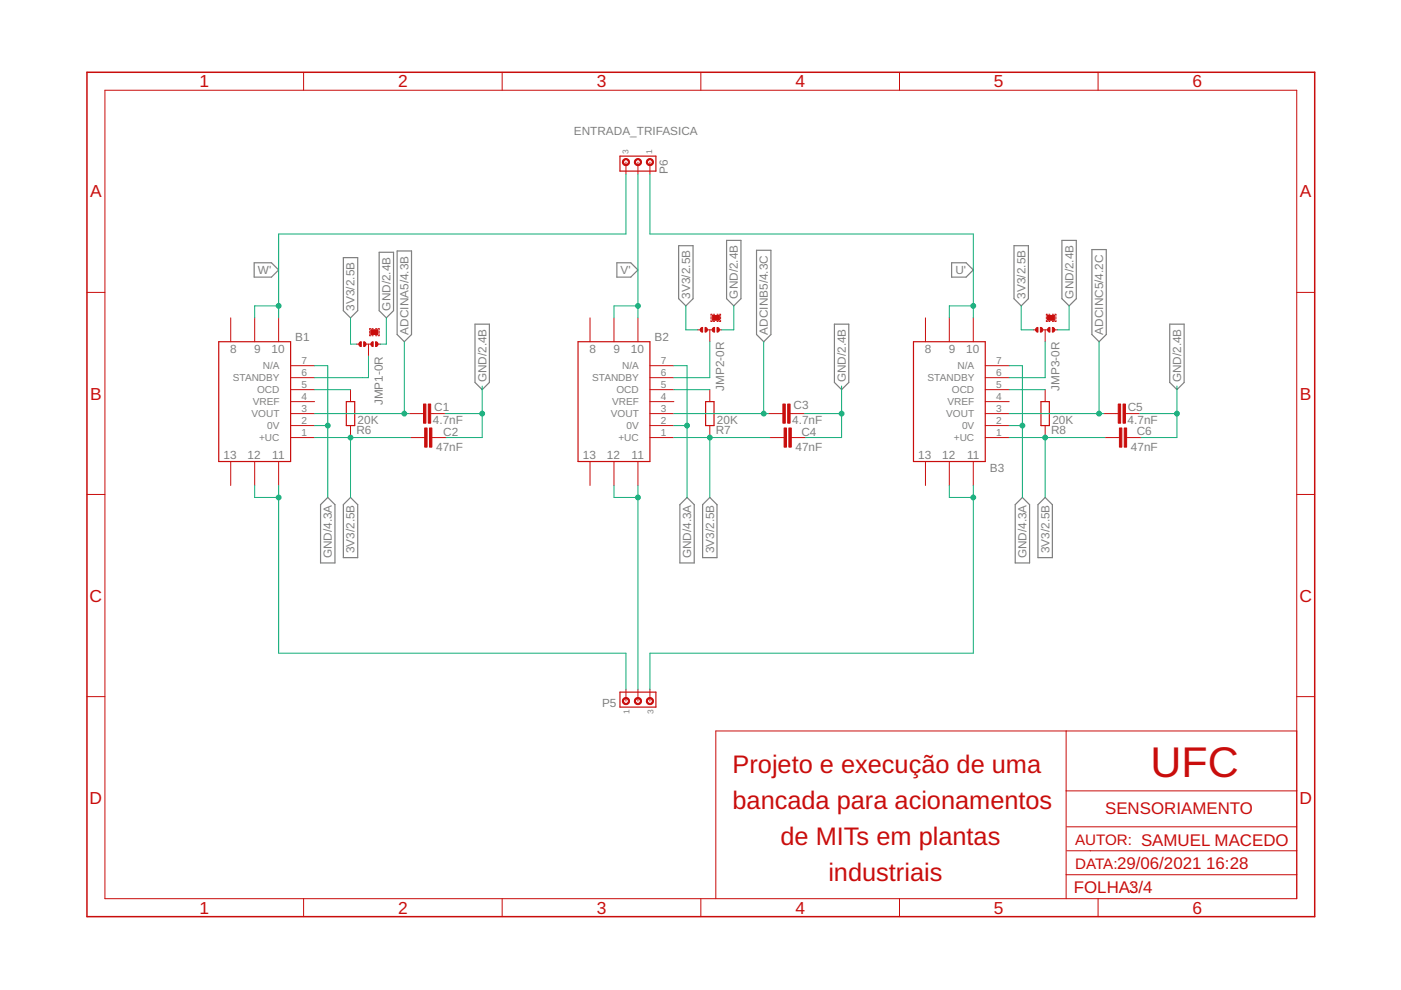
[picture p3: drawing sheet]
<svg xmlns="http://www.w3.org/2000/svg" width="297mm" height="210mm" viewBox="0 0 297 210" stroke-linecap="round" stroke-linejoin="round" font-family="sans-serif">
<g fill="none" stroke="#808080" stroke-width=".25">
<path d="M53.9 55.7h3.7l1.5 1.5-1.5 1.6h-3.7zM72.8 54.6h3v11.3l-1.5 1.5-1.5-1.5zM80.4 53.5h3v12.4l-1.5 1.5-1.5-1.5zM84.2 53.2h3v17.7l-1.5 1.6-1.5-1.6zM130.8 55.7h2.9l1.6 1.5-1.6 1.6h-2.9zM143.9 52.1h3v11.2l-1.5 1.6-1.5-1.6zM154.1 51h3v12.3l-1.5 1.6-1.5-1.6zM160.4 53.1h3v17.8l-1.5 1.6-1.5-1.6zM201.8 55.7h3l1.6 1.5-1.6 1.6h-3zM215 52.1h3v11.2l-1.5 1.6-1.5-1.6zM225.1 51h3.1v12.3l-1.5 1.6-1.6-1.6zM231.5 52.9h3v18l-1.5 1.6-1.5-1.6z"/>
<path d="M100.7 68.7h3.1v12.4l-1.6 1.5-1.5-1.5zM176.9 68.7h3.1v12.4l-1.6 1.5-1.5-1.5zM248 68.7h3.1v12.4l-1.6 1.5-1.5-1.5zM68 107l1.5-1.5 1.5 1.5v12.4h-3zM72.8 107l1.5-1.5 1.5 1.5v11.2h-3zM145.7 105.5l1.5 1.5v12.4h-3.1v-12.4zM149 107l1.5-1.5 1.5 1.5v11.2h-3zM216.8 105.5l1.5 1.5v12.4h-3.1v-12.4zM221.6 105.5l1.5 1.5v11.2h-3v-11.2z"/>
</g>
<g fill="none" stroke="#c90d0c" stroke-width=".21">
<path d="M22.2 19.1h252.7v171.4h-252.7zM64.4 15.3v3.8M106.5 15.3v3.8M148.6 15.3v3.8M190.7 15.3v3.8M232.8 15.3v3.8M132.7 34.4v2.5M135.3 34.4v2.5M137.8 34.4v2.5M18.4 62h3.8M48.9 67.4v5.1M54 67.4v5.1"/>
<path d="M59.1 67.4v5.1M61.6 77.5h5.1M75.6 73h.7M77.6 73h1M78.1 73v2.5M78.4 70.2v.5M78.4 70.9v.3h.2M78.6 69.7h-.2v.2M78.9 71.2h.2M78.9 69.7h.2M79.6 71.2h.3M79.6 69.7h.3"/>
<path d="M79.9 73h.7M80.1 69.7h.3v.2M80.4 70.2v.5M80.4 70.9v.3h-.3M125.1 67.4v5.1M130.2 67.4v5.1M135.3 67.4v5.1M137.8 77.5h5.1M148 69.9h.7M150 69.9h1M150.5 69.9v2.6M150.7 67.1v.5"/>
<path d="M150.7 67.9v.3h.3M151 66.6h-.3v.3M151.3 68.2h.2M151.3 66.6h.2M152 68.2h.3M152 66.6h.3M152.3 69.9h.7M152.5 66.6h.3v.3M152.8 67.1v.5M152.8 67.9v.3h-.3M196.2 67.4v5.1M201.3 67.4v5.1"/>
<path d="M206.4 67.4v5.1M208.9 77.5h5.1M219.1 69.9h.7M221.1 69.9h1M221.6 69.9v2.6M221.8 67.9v.3h.3M221.8 67.1v.5M222.1 66.6h-.3v.3M222.4 68.2h.2M222.4 66.6h.2M223.1 68.2h.3M223.1 66.6h.3"/>
<path d="M223.4 69.9h.7M223.6 66.6h.3v.3M223.9 67.9v.3h-.3M223.9 67.1v.5M274.9 62h3.8M48.9 97.9v5M54 97.9v5M59.1 97.9v5M61.6 92.8h5.1M61.6 90.2h5.1M61.6 87.7h5.1M61.6 85.2h5.1"/>
<path d="M61.6 82.6h5.1M61.6 80.1h5.1M74.3 82.6v2.6M74.3 90.2v2.6M86.7 87.7h3.1M87 92.8h3M91.3 87.7h3.1M91.6 92.8h3M125.1 97.9v5M130.2 97.9v5M135.3 97.9v5M137.8 92.8h5.1"/>
<path d="M137.8 90.2h5.1M137.8 87.7h5.1M137.8 85.2h5.1M137.8 82.6h5.1M137.8 80.1h5.1M150.5 82.6v2.6M150.5 90.2v2.6M162.9 87.7h3.1M163.2 92.8h3M167.5 87.7h3.1M167.8 92.8h3M196.2 97.9v5"/>
<path d="M201.3 97.9v5M206.4 97.9v5M208.9 92.8h5.1M208.9 90.2h5.1M208.9 87.7h5.1M208.9 85.2h5.1M208.9 82.6h5.1M208.9 80.1h5.1M221.6 82.6v2.6M221.6 90.2v2.6M234 87.7h3.1M234.3 92.8h3"/>
<path d="M238.6 87.7h3.1M238.9 92.8h3M18.4 104.8h3.8M274.9 104.8h3.8M18.4 147.7h3.8M132.7 146.1v2.6M135.3 146.1v2.6M137.8 146.1v2.6M226 155v35.5M274.9 155h-123.1v35.5M274.9 147.7h3.8M226 167.7h48.9"/>
<path d="M226.2 175.3h48.7M64.4 190.5v3.9M106.5 190.5v3.9M148.6 190.5v3.9M190.7 190.5v3.9M226 185.5h48.9M226.2 180.4h48.7M232.8 190.5v3.9"/>
</g>
<path d="M18.4 15.3h260.3v179.1h-260.3z" fill="none" stroke="#c90d0c" stroke-width=".32"/>
<path d="M131.4 33.1h7.7v3.2h-7.7zM46.4 72.5h15.2v25.4h-15.2zM122.6 72.5h15.2v25.4h-15.2zM193.7 72.5h15.2v25.4h-15.2zM73.4 85.2h1.8v5h-1.8zM149.6 85.2h1.8v5h-1.8zM220.7 85.2h1.8v5h-1.8zM131.4 146.7h7.7v3.2h-7.7z" fill="none" stroke="#c90d0c" stroke-width=".25"/>
<g fill="#c90d0c" stroke="#c90d0c" stroke-width=".21">
<path d="M238.4 90.7h.5v4.1h-.5z"/>
<path d="M237.3 90.7h.5v4.1h-.5z"/>
<path d="M238.1 85.7h.5v4h-.5z"/>
<path d="M237.1 85.7h.5v4h-.5z"/>
<path d="M167.3 90.7h.5v4.1h-.5z"/>
<path d="M166.2 90.7h.6v4.1h-.6z"/>
<path d="M167 85.7h.5v4h-.5z"/>
<path d="M166 85.7h.5v4h-.5z"/>
<path d="M91.1 90.7h.5v4.1h-.5z"/>
<path d="M90 90.7h.6v4.1h-.6z"/>
<path d="M90.8 85.7h.5v4h-.5z"/>
<path d="M89.8 85.7h.5v4h-.5z"/>
<path d="M78.6 69.9h1.5v1h-1.5z"/>
<path d="M151 66.9h1.5v1h-1.5z"/>
<path d="M222.1 66.9h1.5v1h-1.5z"/>
</g>
<g fill="#c90d0c" stroke="#c90d0c" stroke-width=".21">
<path d="M132.1 148.1a.77 .77 0 0 1 1.3 .1 .77 .77 0 0 1-.4 1.2 .77 .77 0 0 1-1-.7h.2a.51 .51 0 0 1 .7-.6 .51 .51 0 0 1 .2 .9 .51 .51 0 0 1-.9-.2v-.1h-.2z" fill-rule="evenodd"/>
<path d="M134.7 148.1a.77 .77 0 0 1 1.2 .1 .77 .77 0 0 1-.4 1.2 .77 .77 0 0 1-1-.7h.2a.52 .52 0 0 1 .8-.5 .52 .52 0 0 1 .1 .9 .52 .52 0 0 1-.8-.3l-.1-.1h-.2z" fill-rule="evenodd"/>
<path d="M137.2 148.1a.77 .77 0 0 1 1.2 .1 .77 .77 0 0 1-.4 1.2 .77 .77 0 0 1-1-.7h.3a.52 .52 0 0 1 .7-.5 .52 .52 0 0 1 .1 .9 .52 .52 0 0 1-.8-.3v-.1h-.3z" fill-rule="evenodd"/>
<path d="M137.2 33.9a.76 .76 0 0 1 1.2 0 .76 .76 0 0 1-.4 1.2 .76 .76 0 0 1-1-.7h.3a.52 .52 0 0 1 .7-.5 .52 .52 0 0 1 .1 .9 .52 .52 0 0 1-.8-.3v-.1h-.3z" fill-rule="evenodd"/>
<path d="M134.7 33.9a.76 .76 0 0 1 1.2 0 .76 .76 0 0 1-.4 1.2 .76 .76 0 0 1-1-.7h.2a.52 .52 0 0 1 .8-.5 .52 .52 0 0 1 .1 .9 .52 .52 0 0 1-.8-.3l-.1-.1h-.2z" fill-rule="evenodd"/>
<path d="M132.1 33.9a.76 .76 0 0 1 1.2 0 .76 .76 0 0 1-.4 1.2 .76 .76 0 0 1-.9-.7h.2a.51 .51 0 0 1 .7-.5 .51 .51 0 0 1 .2 .8 .51 .51 0 0 1-.9-.2v-.1h-.2z" fill-rule="evenodd"/>
<path d="M79.6 72.5a.51 .51 0 0 1 .6 .5 .51 .51 0 0 1-.6 .5z" fill-rule="evenodd"/>
<path d="M77.1 72.5a.51 .51 0 0 1 .5 .5 .51 .51 0 0 1-.5 .5z" fill-rule="evenodd"/>
<path d="M78.9 72.5h.2v1a.51 .51 0 0 1-.5-.4 .51 .51 0 0 1 .3-.6z" fill-rule="evenodd"/>
<path d="M76.3 72.5h.3v1a.51 .51 0 0 1-.5-.4 .51 .51 0 0 1 .2-.6z" fill-rule="evenodd"/>
<path d="M152 69.4a.5 .5 0 0 1 .5 .5 .5 .5 0 0 1-.5 .5z" fill-rule="evenodd"/>
<path d="M149.5 69.4a.5 .5 0 0 1 .5 .5 .5 .5 0 0 1-.5 .5z" fill-rule="evenodd"/>
<path d="M151.1 69.6l.4-.2v1l-.5-.3z" fill-rule="evenodd"/>
<path d="M148.6 69.6l.4-.2v1l-.5-.3z" fill-rule="evenodd"/>
<path d="M223.1 69.4a.5 .5 0 0 1 .5 .5 .5 .5 0 0 1-.5 .5z" fill-rule="evenodd"/>
<path d="M220.6 69.4a.5 .5 0 0 1 .5 .5 .5 .5 0 0 1-.5 .5z" fill-rule="evenodd"/>
<path d="M222.2 69.6l.4-.2v1l-.5-.3z" fill-rule="evenodd"/>
<path d="M219.7 69.6l.4-.2v1l-.5-.3z" fill-rule="evenodd"/>
</g>
<g fill="none" stroke="#0dab76" stroke-width=".21">
<path d="M132.7 36.9v12.7h-73.6v17.8M135.3 36.9v30.5M137.8 36.9v12.7h68.6v17.8M59.1 64.9h-5.1v2.5M66.7 77.5h2.8v28M74.3 67.4v5.6h1.3M78.1 75.5v4.6h-11.4M81.9 67.4v5.6h-1.3M85.7 72.5v15.2M135.3 64.9h-5.1v2.5M142.9 77.5h2.8v28M145.4 64.9v5h2.6"/>
<path d="M150.5 72.5v7.6h-7.6M155.6 64.9v5h-2.6M161.9 72.5v15.2M206.4 64.9h-5.1v2.5M214 77.5h2.8v28M216.5 64.9v5h2.6M221.6 72.5v7.6h-7.6M226.7 64.9v5h-2.6M233 72.5v15.2M66.7 92.8h20.3M66.7 87.7h20M66.7 90.2h2.8"/>
<path d="M66.7 82.6h7.6M74.3 92.8v12.7M94.4 87.7h7.8M102.2 81.9v10.9h-7.6M142.9 92.8h20.3M142.9 87.7h20M142.9 90.2h2.8M142.9 82.6h7.6M150.5 92.8v12.7M170.6 87.7h7.8M178.4 81.9v10.9h-7.6M214 92.8h20.3"/>
<path d="M214 87.7h20M214 90.2h2.8M214 82.6h7.6M221.6 92.8v12.7M241.7 87.7h7.8M249.5 81.9v10.9h-7.6M54 102.9v2.6h5.1M59.1 102.9v35.6h73.6v7.6M130.2 102.9v2.6h5.1M135.3 102.9v43.2M201.3 102.9v2.6h5.1M206.4 102.9v35.6h-68.6v7.6"/>
</g>
<g fill="#0dab76" stroke="#0dab76" stroke-width=".21">
<circle cx="206.4" cy="64.9" r=".51"/>
<circle cx="206.4" cy="105.5" r=".51"/>
<circle cx="221.6" cy="92.8" r=".51"/>
<circle cx="150.5" cy="92.8" r=".51"/>
<circle cx="74.3" cy="92.8" r=".51"/>
<circle cx="249.5" cy="87.7" r=".51"/>
<circle cx="216.8" cy="90.2" r=".51"/>
<circle cx="178.4" cy="87.7" r=".51"/>
<circle cx="145.7" cy="90.2" r=".51"/>
<circle cx="102.2" cy="87.7" r=".51"/>
<circle cx="69.5" cy="90.2" r=".51"/>
<circle cx="135.3" cy="105.5" r=".51"/>
<circle cx="59.1" cy="105.5" r=".51"/>
<circle cx="135.3" cy="64.9" r=".51"/>
<circle cx="59.1" cy="64.9" r=".51"/>
<circle cx="85.7" cy="87.7" r=".51"/>
<circle cx="161.9" cy="87.7" r=".51"/>
<circle cx="233" cy="87.7" r=".51"/>
</g>
<text font-size="9.1" fill="#c90d0c" x="243.9" y="164.6">UFC</text>
<g font-size="5.4" fill="#c90d0c">
<text x="155.3" y="163.9">Projeto e execução de uma</text>
<text x="155.3" y="171.5">bancada para acionamentos</text>
<text x="165.5" y="179.1">de MITs em plantas</text>
<text x="175.6" y="186.7">industriais</text>
</g>
<g font-size="3.7" fill="#c90d0c">
<text x="42.3" y="18.5">1</text>
<text x="84.4" y="18.5">2</text>
<text x="126.5" y="18.5">3</text>
<text x="168.6" y="18.5">4</text>
<text x="210.7" y="18.5">5</text>
<text x="252.9" y="18.5">6</text>
<text x="19.1" y="41.9">A</text>
<text x="275.6" y="41.9">A</text>
<text x="19.1" y="84.7">B</text>
<text x="275.6" y="84.7">B</text>
<text x="19" y="127.6">C</text>
<text x="275.5" y="127.6">C</text>
<text x="19" y="170.4">D</text>
<text x="275.5" y="170.4">D</text>
<text x="42.3" y="193.7">1</text>
<text x="84.4" y="193.7">2</text>
<text x="126.5" y="193.7">3</text>
<text x="168.6" y="193.7">4</text>
<text x="210.7" y="193.7">5</text>
<text x="252.9" y="193.7">6</text>
</g>
<g font-size="3.6" fill="#c90d0c">
<text x="234.3" y="172.5">SENSORIAMENTO</text>
<text x="255.7" y="184.2">16:28</text>
<text x="227.7" y="189.4">FOLHA3/4</text>
<text x="239.6" y="189.4">:</text>
</g>
<g font-size="3.2" fill="#c90d0c">
<text x="227.9" y="179.1">AUTOR: SAMUEL MACEDO</text>
<text x="227.9" y="184.2">DATA:29/06/2021</text>
</g>
<g font-size="2.5" fill="#808080">
<text x="121.7" y="28.5">ENTRADA_TRIFASICA</text>
<text x="141.6" y="36.9" transform="rotate(-90 141.6 36.9)">P6</text>
<text x="54.6" y="58.1">W'</text>
<text x="131.6" y="58.1">V'</text>
<text x="202.6" y="58.1">U'</text>
<text x="75.2" y="65.9" transform="rotate(-90 75.2 65.9)">3V3/2.5B</text>
<text x="82.8" y="65.9" transform="rotate(-90 82.8 65.9)">GND/2.4B</text>
<text x="146.3" y="63.3" transform="rotate(-90 146.3 63.3)">3V3/2.5B</text>
<text x="156.5" y="63.3" transform="rotate(-90 156.5 63.3)">GND/2.4B</text>
<text x="217.4" y="63.3" transform="rotate(-90 217.4 63.3)">3V3/2.5B</text>
<text x="227.6" y="63.3" transform="rotate(-90 227.6 63.3)">GND/2.4B</text>
<text x="86.6" y="70.9" transform="rotate(-90 86.6 70.9)">ADCINA5/4.3B</text>
<text x="162.8" y="70.9" transform="rotate(-90 162.8 70.9)">ADCINB5/4.3C</text>
<text x="233.9" y="70.9" transform="rotate(-90 233.9 70.9)">ADCINC5/4.2C</text>
<text x="48.8" y="74.7">8</text>
<text x="53.9" y="74.7">9</text>
<text x="57.5" y="74.7">10</text>
<text x="62.6" y="72.2">B1</text>
<text x="125" y="74.7">8</text>
<text x="130" y="74.7">9</text>
<text x="133.7" y="74.7">10</text>
<text x="138.8" y="72.2">B2</text>
<text x="196.1" y="74.7">8</text>
<text x="201.2" y="74.7">9</text>
<text x="204.8" y="74.7">10</text>
<text x="103.1" y="81.1" transform="rotate(-90 103.1 81.1)">GND/2.4B</text>
<text x="153.5" y="82.9" transform="rotate(-90 153.5 82.9)">JMP2-0R</text>
<text x="179.3" y="81.1" transform="rotate(-90 179.3 81.1)">GND/2.4B</text>
<text x="224.6" y="82.9" transform="rotate(-90 224.6 82.9)">JMP3-0R</text>
<text x="250.4" y="81.1" transform="rotate(-90 250.4 81.1)">GND/2.4B</text>
<text x="75.8" y="90">20K</text>
<text x="81.2" y="85.9" transform="rotate(-90 81.2 85.9)">JMP1-0R</text>
<text x="91.8" y="89.9">4.7nF</text>
<text x="92.1" y="87.1">C1</text>
<text x="152" y="90">20K</text>
<text x="168" y="89.9">4.7nF</text>
<text x="168.3" y="86.8">C3</text>
<text x="223.1" y="90">20K</text>
<text x="239.1" y="89.9">4.7nF</text>
<text x="239.1" y="87.1">C5</text>
<text x="75.6" y="92">R6</text>
<text x="92.5" y="95.7">47nF</text>
<text x="94" y="92.4">C2</text>
<text x="151.8" y="92">R7</text>
<text x="168.6" y="95.7">47nF</text>
<text x="169.9" y="92.4">C4</text>
<text x="222.9" y="92">R8</text>
<text x="239.8" y="95.7">47nF</text>
<text x="241" y="92.1">C6</text>
<text x="47.4" y="97.3">13</text>
<text x="52.5" y="97.3">12</text>
<text x="57.7" y="97.3">11</text>
<text x="123.6" y="97.3">13</text>
<text x="128.7" y="97.3">12</text>
<text x="133.9" y="97.3">11</text>
<text x="194.7" y="97.3">13</text>
<text x="199.8" y="97.3">12</text>
<text x="205" y="97.3">11</text>
<text x="209.9" y="100.1">B3</text>
<text x="70.4" y="118.4" transform="rotate(-90 70.4 118.4)">GND/4.3A</text>
<text x="75.2" y="117.3" transform="rotate(-90 75.2 117.3)">3V3/2.5B</text>
<text x="146.6" y="118.4" transform="rotate(-90 146.6 118.4)">GND/4.3A</text>
<text x="151.4" y="117.3" transform="rotate(-90 151.4 117.3)">3V3/2.5B</text>
<text x="217.7" y="118.4" transform="rotate(-90 217.7 118.4)">GND/4.3A</text>
<text x="222.5" y="117.3" transform="rotate(-90 222.5 117.3)">3V3/2.5B</text>
<text x="127.6" y="149.9">P5</text>
</g>
<g font-size="2.1" fill="#808080">
<text x="63.9" y="77.2">7</text>
<text x="140.1" y="77.2">7</text>
<text x="211.2" y="77.2">7</text>
<text x="49.4" y="80.8">STANDBY</text>
<text x="54.5" y="83.4">OCD</text>
<text x="55.7" y="78.3">N/A</text>
<text x="63.9" y="82.3">5</text>
<text x="63.9" y="79.7">6</text>
<text x="125.6" y="80.8">STANDBY</text>
<text x="130.7" y="83.4">OCD</text>
<text x="131.9" y="78.3">N/A</text>
<text x="140.1" y="82.3">5</text>
<text x="140.1" y="79.7">6</text>
<text x="196.7" y="80.8">STANDBY</text>
<text x="201.8" y="83.4">OCD</text>
<text x="203" y="78.3">N/A</text>
<text x="211.2" y="82.3">5</text>
<text x="211.2" y="79.7">6</text>
<text x="53.3" y="88.5">VOUT</text>
<text x="53.6" y="85.9">VREF</text>
<text x="63.9" y="89.9">2</text>
<text x="63.9" y="87.3">3</text>
<text x="63.9" y="84.8">4</text>
<text x="129.5" y="88.5">VOUT</text>
<text x="129.8" y="85.9">VREF</text>
<text x="140.1" y="89.9">2</text>
<text x="140.1" y="87.3">3</text>
<text x="140.1" y="84.8">4</text>
<text x="200.6" y="88.5">VOUT</text>
<text x="200.9" y="85.9">VREF</text>
<text x="211.2" y="89.9">2</text>
<text x="211.2" y="87.3">3</text>
<text x="211.2" y="84.8">4</text>
<text x="54.9" y="93.5">+UC</text>
<text x="56.7" y="91">0V</text>
<text x="63.9" y="92.4">1</text>
<text x="131.1" y="93.5">+UC</text>
<text x="132.9" y="91">0V</text>
<text x="140.1" y="92.4">1</text>
<text x="202.2" y="93.5">+UC</text>
<text x="204" y="91">0V</text>
<text x="211.2" y="92.4">1</text>
</g>
<g font-size="1.8" fill="#808080">
<text x="133.2" y="32.6" transform="rotate(-90 133.2 32.6)">3</text>
<text x="138.3" y="32.6" transform="rotate(-90 138.3 32.6)">1</text>
<text x="133.5" y="151.4" transform="rotate(-90 133.5 151.4)">1</text>
<text x="138.6" y="151.4" transform="rotate(-90 138.6 151.4)">3</text>
</g>
</svg>
